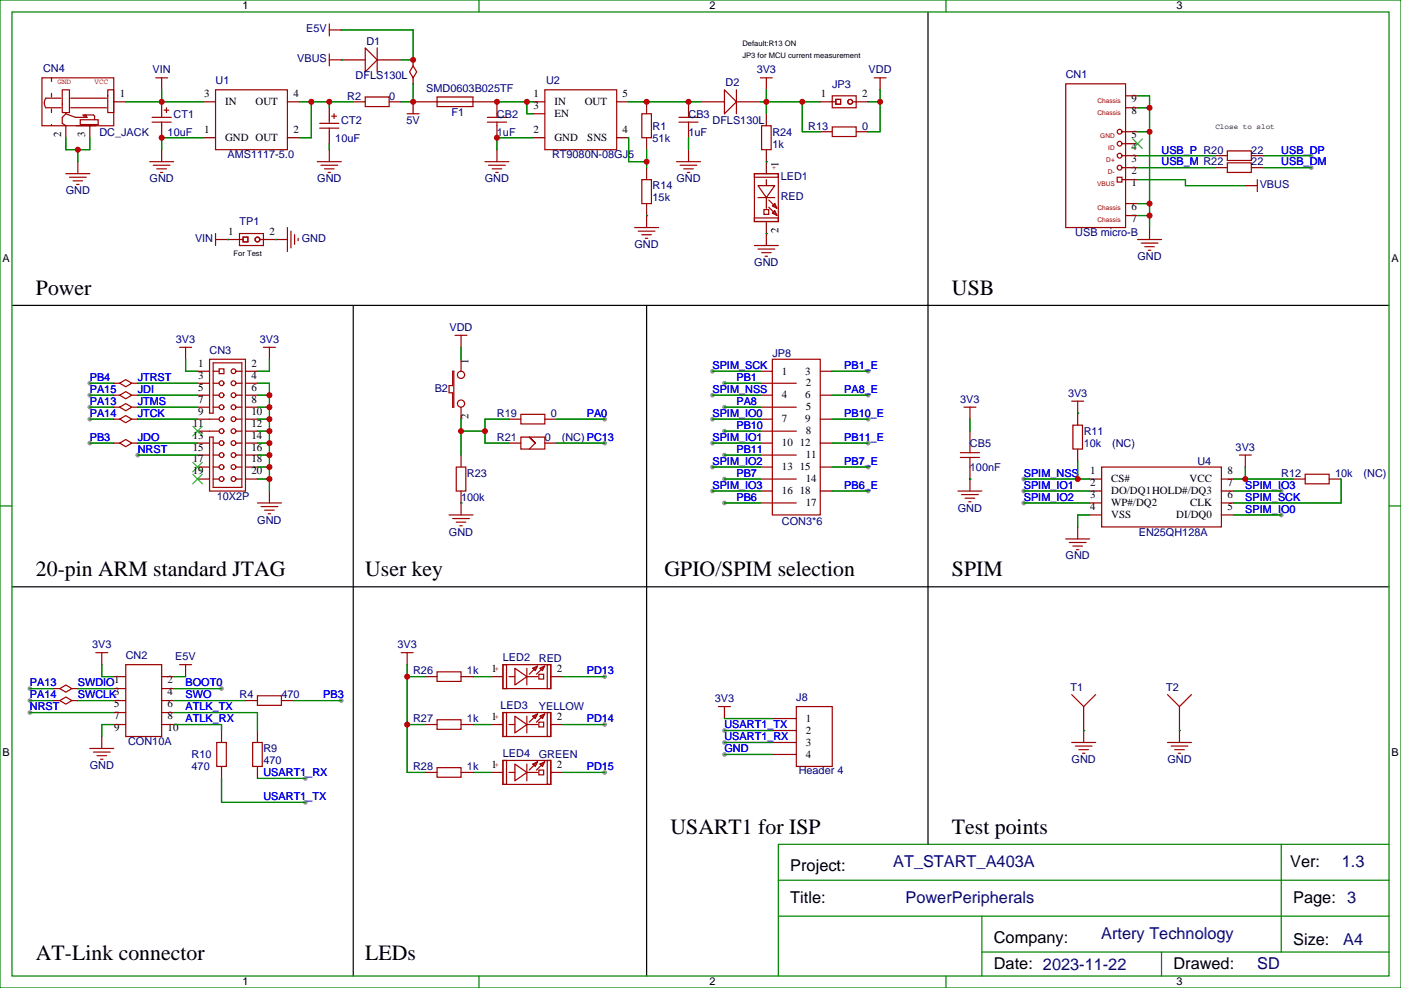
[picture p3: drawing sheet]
<svg xmlns="http://www.w3.org/2000/svg" width="413mm" height="291mm" viewBox="0 0 413 291" stroke-linecap="round" stroke-linejoin="round" font-family="sans-serif">
<g fill="#999">
<circle cx="26.5" cy="119.9" r=".71"/>
<circle cx="26.5" cy="116.4" r=".71"/>
<circle cx="26.5" cy="112.9" r=".71"/>
<circle cx="40.6" cy="134.1" r=".71"/>
<circle cx="26.5" cy="123.5" r=".71"/>
<circle cx="213.4" cy="215.2" r=".71"/>
<circle cx="213.4" cy="218.7" r=".71"/>
<circle cx="213.4" cy="222.2" r=".71"/>
<circle cx="209.9" cy="109.4" r=".71"/>
<circle cx="209.9" cy="116.4" r=".71"/>
<circle cx="209.9" cy="123.5" r=".71"/>
<circle cx="209.9" cy="130.5" r=".71"/>
<circle cx="209.9" cy="137.6" r=".71"/>
<circle cx="209.9" cy="144.6" r=".71"/>
<circle cx="301.6" cy="144.6" r=".71"/>
<circle cx="301.6" cy="148.2" r=".71"/>
<circle cx="65.3" cy="202.8" r=".71"/>
<circle cx="386.3" cy="45.9" r=".71"/>
<circle cx="386.3" cy="49.4" r=".71"/>
<circle cx="213.4" cy="112.9" r=".71"/>
<circle cx="213.4" cy="119.9" r=".71"/>
<circle cx="213.4" cy="127" r=".71"/>
<circle cx="213.4" cy="134.1" r=".71"/>
<circle cx="213.4" cy="141.1" r=".71"/>
<circle cx="213.4" cy="148.2" r=".71"/>
<circle cx="255.8" cy="109.4" r=".71"/>
<circle cx="255.8" cy="116.4" r=".71"/>
<circle cx="255.8" cy="123.5" r=".71"/>
<circle cx="255.8" cy="130.5" r=".71"/>
<circle cx="255.8" cy="137.6" r=".71"/>
<circle cx="255.8" cy="144.6" r=".71"/>
<circle cx="377.5" cy="151.7" r=".71"/>
<circle cx="377.5" cy="144.6" r=".71"/>
<circle cx="178.2" cy="199.3" r=".71"/>
<circle cx="178.2" cy="227.5" r=".71"/>
<circle cx="178.2" cy="213.4" r=".71"/>
<circle cx="90" cy="229.3" r=".71"/>
<circle cx="26.5" cy="130.5" r=".71"/>
<circle cx="178.2" cy="130.5" r=".71"/>
<circle cx="178.2" cy="123.5" r=".71"/>
<circle cx="90" cy="236.4" r=".71"/>
<circle cx="8.8" cy="202.8" r=".71"/>
<circle cx="8.8" cy="206.4" r=".71"/>
<circle cx="8.8" cy="209.9" r=".71"/>
<circle cx="100.5" cy="206.4" r=".71"/>
<circle cx="301.6" cy="141.1" r=".71"/>
</g>
<g fill="none" stroke="#a10000" stroke-width=".35">
<path d="M97 7.1v3.5M97 15.9v3.5M97 8.8h3.5M97 17.6h3.5M107.6 14.1l3.5 3.5-3.5 3.6zM111.1 14.1v7.1M12.3 22.9h21.2v14.1h-21.2zM13.4 31.8h4.6M13.4 28.9h4.6M13.5 29a2.46 2.46 0 0 0 0 2.7M18.3 26.5h2.2v6.7h-2.2zM19.4 33.5l2.8 1.1h3.6"/>
<path d="M19.4 33.5l-1.1 1.1v1.7l1.1 .7M19.4 33.2v.3M20.8 31.8h10.6M20.8 28.9h10.6M22.6 37h5.6M23.6 35.3h5.3v1.4h-5.3zM24.3 33.9h3.2l.4 .3v1.1M26.5 36.7v.3M31.7 26.5h1.8v6.7h-1.8zM44.8 36h5.6M44.8 34.6h5.6M45.9 22.9h3.5"/>
<path d="M47.6 22.9v3.6M47.6 33.5v1.1M47.6 36v1M48.3 32.5h1.4M49 31.8v1.4M63.5 26.5h21.2v17.6h-21.2zM94.2 36.3h5.6M94.2 37.7h5.6M97 35.3v1M97 37.7v1.1M97.7 34.2h1.4M98.4 33.5v1.4"/>
<path d="M107.6 28.6h7.1v2.8h-7.1zM119.9 33.5h3.6M121.7 30v3.5M128.8 28.6h10.5v2.8h-10.5zM128.8 30h10.5M143.6 36h5.6M143.6 34.6h5.6M146.4 33.5v1.1M146.4 36v1M160.5 26.5h21.2v17.6h-21.2zM200 36h5.7M200 34.6h5.7"/>
<path d="M202.8 33.5v1.1M202.8 36v1M213.4 26.5l3.6 3.5-3.6 3.5zM217 26.5v7M224 22.9h3.5M224.4 37h2.8v7.1h-2.8zM225.8 22.9v3.6M245.2 37.4h7v2.8h-7zM257.5 22.9h3.6M259.3 22.9v3.6M314 24.7h17.6v42.3h-17.6zM330.6 38.8h1"/>
<path d="M19.4 51.2h7.1M20.5 52.2h4.9M21.5 53.3h2.8M22.6 54.3h.7M22.9 47.6v3.6M44.1 47.6h7.1M45.2 48.7h4.9M46.2 49.7h2.8M47.3 50.8h.7M47.6 44.1v3.5M93.5 47.6h7M94.5 48.7h5"/>
<path d="M95.6 49.7h2.8M96.7 50.8h.7M97 44.1v3.5M142.9 47.6h7M143.9 48.7h5M145 49.7h2.8M146 50.8h.8M146.4 44.1v3.5M189.1 52.9h2.8v7.1h-2.8zM199.3 47.6h7.1M200.4 48.7h4.9M201.4 49.7h2.9"/>
<path d="M202.5 50.8h.7M202.8 44.1v3.5M222.2 51.2h7.1v14.1h-7.1zM222.2 51.2h7.1v1h-7.1zM223.3 54.7h4.9l-2.4 3.5zM223.3 58.2h4.9M225.8 52.9v1.8M225.8 58.2v3.2M226.5 58.9l2.1 2.1M228.2 60l.8 1.4-1.5-.7zM329.1 52.2h1.5v1.4h-1.5zM330.6 42.3h1"/>
<path d="M330.6 45.9h1M330.6 49.4h1M330.6 52.9h1M361.6 48h7.1v2.8h-7.1zM361.6 44.4h7.1v2.9h-7.1zM366.9 54.7h3.5M370.4 52.9v3.5M63.5 70.6h3.5M63.5 68.8v3.5M70.6 68.8h7v3.5h-7zM70.6 70.6h1M71.6 69.8h1.4v1.5h-1.4z"/>
<path d="M76.6 70.6h1M81.1 70.6h3.6M84.7 67v7.1M85.7 68.1v4.9M86.8 69.1v2.9M87.8 70.2v.7M187 67h7M188 68.1h5M189.1 69.1h2.8M190.1 70.2h.8M190.5 63.5v3.5M222.2 64.2h7.1v1.1h-7.1z"/>
<path d="M222.2 72.3h7.1M223.3 73.4h4.9M224.4 74.4h2.8M225.1 61.7h1.4v1.4h-1.4zM225.4 75.5h.7M225.8 68.8v3.5M226.5 61l2.1 2.1M228.2 62.1l.8 1.4-1.5-.7zM335.1 70.6h7.1M336.2 71.6h4.9M337.3 72.7h2.8M338.3 73.7h.7"/>
<path d="M338.7 67v3.6M134.1 98.8h3.5M135.8 98.8v3.5M52.9 102.3h3.5M54.7 102.3v3.5M61.7 105.8h10.6v38.8h-10.6v-15.8h1.1v14.8h8.5v-36.7h-8.5v14.8h-1.1zM62.8 109.4h1.8M62.8 112.9h1.8M62.8 116.4h1.8M62.8 119.9h1.8M64.6 108.7h1.4v1.4h-1.4zM69.5 109.4h1.8"/>
<path d="M69.5 112.9h1.8M69.5 116.4h1.8M69.5 119.9h1.8M77.6 102.3h3.5M79.4 102.3v3.5M133.3 109.4h.4v10.5h-.4v-4.2h-1v-2.1h1zM227.5 105.8h14.2v45.9h-14.2zM284 119.9h3.5M285.8 119.9v3.6M315.7 118.2h3.6M317.5 118.2v3.5M61.7 123.5h2.9"/>
<path d="M61.7 127h2.9M62.8 130.5h1.8M62.8 134.1h1.8M62.8 137.6h1.8M69.5 123.5h1.8M69.5 127h1.8M69.5 130.5h1.8M69.5 134.1h1.8M69.5 137.6h1.8M134.4 137.6h2.8v7h-2.8zM153.5 122.1h7v2.8h-7zM282.9 134.8h5.7"/>
<path d="M282.9 133.3h5.7M285.8 130.5v2.8M285.8 134.8v2.8M324.6 137.6h35.2v17.6h-35.2zM365.1 134.1h3.6M366.9 134.1v3.5M384.5 139.7h7.1v2.8h-7.1zM62.8 141.1h1.8M69.5 141.1h1.8M75.8 148.2h7.1M76.9 149.2h4.9M78 150.3h2.8"/>
<path d="M79 151.3h.7M79.4 144.6v3.6M132.3 151.7h7M133.3 152.8h5M134.4 153.8h2.8M135.5 154.9h.7M135.8 148.2v3.5M282.2 144.6h7.1M283.3 145.7h4.9M284.3 146.8h2.9M285.4 147.8h.7M285.8 141.1v3.5"/>
<path d="M314 158.7h7M315 159.8h5M317.5 155.2v3.5M316.1 160.9h2.8M317.1 161.9h.8M28.2 192.3h3.5M30 192.3v3.5M37 195.8h10.6v21.2h-10.6zM52.9 195.8h3.5M54.7 195.8v3.5M118.2 192.3h3.5M119.9 192.3v3.5"/>
<path d="M148.2 195.8h14.1v7h-14.1zM148.2 195.8h1v7h-1zM149.9 199.3h1.8M151.7 196.8l3.5 2.5-3.5 2.5zM155.2 196.8v5M155.2 199.3h3.2M157 196.8l1.4-.7-.7 1.5zM158 196.5l-2.1 2.1M158.7 198.6h1.5v1.4h-1.5zM159.1 196.8l1.4-.7-.7 1.5zM160.2 196.5l-2.2 2.1M161.2 195.8h1.1v7h-1.1z"/>
<path d="M30 217v3.5M148.2 209.9h14.1v7.1h-14.1zM148.2 209.9h1v7.1h-1zM149.9 213.4h1.8M151.7 211l3.5 2.4-3.5 2.5zM155.2 211v4.9M155.2 213.4h3.2M157 211l1.4-.7-.7 1.4zM158 210.6l-2.1 2.1M158.7 212.7h1.5v1.4h-1.5zM159.1 211l1.4-.7-.7 1.4zM160.2 210.6l-2.2 2.1"/>
<path d="M161.2 209.9h1.1v7.1h-1.1zM211.7 208.1h3.5M213.4 208.1v3.6M234.6 208.1h10.6v17.7h-10.6zM315.7 204.6l3.6 3.5 3.5-3.5M315.7 218.7h7.1M316.8 219.8h4.9M319.3 215.2v3.5M344 218.7h7M344 204.6l3.5 3.5 3.5-3.5M345 219.8h5M347.5 215.2v3.5"/>
<path d="M26.5 220.5h7M27.5 221.5h5M28.6 222.6h2.8M29.6 223.7h.7M148.2 224h14.1v7.1h-14.1zM148.2 224h1v7.1h-1zM149.9 227.5h1.8M151.7 225.1l3.5 2.4-3.5 2.5zM155.2 225.1v4.9M155.2 227.5h3.2M157 225.1l1.4-.7-.7 1.4zM158 224.7l-2.1 2.1"/>
<path d="M158.7 226.8h1.5v1.4h-1.5zM159.1 225.1l1.4-.7-.7 1.4zM160.2 224.7l-2.2 2.1M161.2 224h1.1v7.1h-1.1zM317.9 220.8h2.8M318.9 221.9h.7M346.1 220.8h2.8M347.1 221.9h.7"/>
<circle cx="25" cy="34.2" r=".35"/>
<circle cx="329.8" cy="38.8" r=".71"/>
<circle cx="329.8" cy="49.4" r=".71"/>
<circle cx="329.8" cy="42.3" r=".71"/>
<circle cx="329.8" cy="45.9" r=".71"/>
<circle cx="75.8" cy="70.6" r=".71"/>
<circle cx="65.3" cy="116.4" r=".71"/>
<circle cx="65.3" cy="112.9" r=".71"/>
<circle cx="65.3" cy="119.9" r=".71"/>
<circle cx="68.8" cy="112.9" r=".71"/>
<circle cx="68.8" cy="116.4" r=".71"/>
<circle cx="68.8" cy="119.9" r=".71"/>
<circle cx="68.8" cy="109.4" r=".71"/>
<circle cx="135.8" cy="118.9" r="1.06"/>
<circle cx="135.8" cy="110.4" r="1.06"/>
<circle cx="65.3" cy="137.6" r=".71"/>
<circle cx="65.3" cy="127" r=".71"/>
<circle cx="65.3" cy="134.1" r=".71"/>
<circle cx="65.3" cy="123.5" r=".71"/>
<circle cx="65.3" cy="130.5" r=".71"/>
<circle cx="68.8" cy="137.6" r=".71"/>
<circle cx="68.8" cy="134.1" r=".71"/>
<circle cx="68.8" cy="123.5" r=".71"/>
<circle cx="68.8" cy="127" r=".71"/>
<circle cx="68.8" cy="130.5" r=".71"/>
<circle cx="65.3" cy="141.1" r=".71"/>
<circle cx="68.8" cy="141.1" r=".71"/>
</g>
<g fill="none" stroke="#870000" stroke-width=".35">
<path d="M100.5 8.8h.1M100.5 17.6h.1M100.5 17.6h7.1M111.1 17.6h7.1M19.4 37v3.6M26.5 37v3.6M33.5 30h3.5M47.6 30v3.5M47.6 37v3.6M47.6 26.5h.1M60 30h3.5M84.7 30h3.5"/>
<path d="M97 31.8v3.5M97 38.8v3.5M104.1 30h3.5M114.7 30h3.5M121.7 30h7.1M139.3 30h7.1v3.5M146.4 37v3.6M157 30h3.5M157 33.5h3.5M181.7 30h3.5M202.8 30v3.5M202.8 37v3.6"/>
<path d="M206.4 30h7M217 30h7M225.8 33.5v3.5M225.8 26.5h.1M241.7 38.8h3.5M252.2 38.8h3.6M259.3 26.5h.1M331.6 38.8h3.5M331.6 31.8h3.5M331.6 28.2h3.5M22.9 47.6h.1M47.6 44.1h.1"/>
<path d="M60 40.6h3.5M84.7 40.6h3.5M97 44.1h.1M146.4 44.1h.1M157 40.6h3.5M181.7 40.6h3.5M190.5 49.4v3.5M190.5 60v3.5M202.8 44.1h.1M225.8 44.1v7.1M331.6 60h3.5M331.6 52.9h3.5"/>
<path d="M331.6 49.4h3.5M331.6 45.9h3.5M331.6 42.3h3.5M358.1 49.4h3.5M358.1 45.9h3.5M366.9 54.7h.1M368.7 49.4h3.5M368.7 45.9h3.5M67 70.6h3.6M67 70.6h.1M77.6 70.6h3.5M81.1 70.6h.1"/>
<path d="M190.5 63.5h.1M225.8 68.8h.1M225.8 65.3v3.5M331.6 63.5h3.5M338.7 67h.1M54.7 105.8h.1M58.2 109.4h3.5M58.2 112.9h3.5M58.2 116.4h3.5M58.2 119.9h3.5M72.3 109.4h3.5M72.3 112.9h3.5"/>
<path d="M72.3 116.4h3.5M72.3 119.9h3.5M79.4 105.8h.1M135.8 105.8v3.6M135.8 119.9v3.6M135.8 102.3h.1M224 109.4h3.5M224 112.9h10.6M224 116.4h3.5M224 119.9h10.6M241.7 109.4h3.5M241.7 116.4h3.5"/>
<path d="M58.2 123.5h3.5M58.2 127h3.5M58.2 130.5h3.5M58.2 134.1h3.5M58.2 137.6h3.5M72.3 123.5h3.5M72.3 127h3.5M72.3 130.5h3.5M72.3 134.1h3.5M72.3 137.6h3.5M135.8 134.1v3.5M149.9 123.5h3.6"/>
<path d="M160.5 123.5h3.5M224 123.5h3.5M224 127h10.6M224 130.5h3.5M224 134.1h10.6M224 137.6h3.5M241.7 123.5h3.5M241.7 130.5h3.5M241.7 137.6h3.5M285.8 123.5h.1M285.8 127v3.5M285.8 137.6v3.5"/>
<path d="M317.5 121.7h.1M366.9 137.6h.1M58.2 141.1h3.5M72.3 141.1h3.5M79.4 144.6h.1M135.8 148.2h.1M135.8 144.6v3.6M224 141.1h10.6M224 144.6h3.5M224 148.2h10.6M241.7 144.6h3.5M285.7 141.1h.1"/>
<path d="M317.5 155.2h.1M321 141.1h3.6M321 144.6h3.6M321 148.2h3.6M321 151.7h3.6M359.8 141.1h3.6M359.8 144.6h3.6M359.8 148.2h3.6M359.8 151.7h3.6M381 141.1h3.5M391.6 141.1h3.5M30 195.8h.1"/>
<path d="M33.5 199.3h3.5M47.6 199.3h3.6M54.7 199.3h.1M119.9 195.8h.1M144.6 199.3h3.6M162.3 199.3h3.5M30 217h.1M33.5 202.8h3.5M33.5 206.4h3.5M33.5 209.9h3.5M33.5 213.4h3.5M47.6 202.8h3.6"/>
<path d="M47.6 206.4h3.6M47.6 209.9h3.6M47.6 213.4h3.6M144.6 213.4h3.6M162.3 213.4h3.5M213.4 211.7h.1M227.5 211.7h7.1M227.5 215.2h7.1M227.5 218.7h7.1M319.3 215.2h.1M319.3 208.1v7.1M347.5 215.2h.1"/>
<path d="M347.5 208.1v7.1M144.6 227.5h3.6M162.3 227.5h3.5M227.5 222.2h7.1"/>
</g>
<path d="M15.2 22.9v14.1" fill="none" stroke="#a10000" stroke-width=".35" stroke-dasharray="1.1 3.5"/>
<path d="M273.4 3.5v86.5h-269.9M104.1 90v197.5M190.5 90v197.5M409.2 90h-135.8v158.7M3.5 172.9h405.7" fill="none" stroke="#000" stroke-width=".35"/>
<path d="M333.7 40.9l2.8 2.8M336.5 40.9l-2.8 2.8M56.8 125.6l2.8 2.8M56.8 136.2l2.8 2.8M56.8 139.7l2.8 2.8M59.6 125.6l-2.8 2.8M59.6 136.2l-2.8 2.8M59.6 139.7l-2.8 2.8" fill="none" stroke="#3c3" stroke-width=".35"/>
<g fill="#008700">
<circle cx="225.8" cy="47.6" r=".18"/>
<circle cx="225.8" cy="68.8" r=".18"/>
</g>
<g fill="none" stroke="#008700" stroke-width=".35">
<path d="M335.1 28.2h3.6v38.8M335.1 38.8h3.6M335.1 31.8h3.6M19.4 40.6v3.5h7.1v-3.5M22.9 44.1v3.5M335.1 60h3.6M335.1 63.5h3.6M26.5 119.9h7M26.5 116.4h7M26.5 112.9h7M54.7 105.8v3.6h3.5M75.8 119.9h3.6"/>
<path d="M75.8 116.4h3.6M75.8 112.9h3.6v31.7M79.4 105.8v3.6h-3.6M135.8 102.3v3.5M209.9 116.4h14.1M209.9 109.4h14.1M26.5 123.5h7M40.6 134.1h17.6M75.8 134.1h3.6M75.8 130.5h3.6M75.8 127h3.6M75.8 137.6h3.6"/>
<path d="M75.8 123.5h3.6M209.9 130.5h14.1M209.9 137.6h14.1M209.9 123.5h14.1M285.8 123.5v3.5M75.8 141.1h3.6M209.9 144.6h14.1M301.6 144.6h19.4M301.6 148.2h19.4M321 151.7h-3.5v3.5M30 195.8v3.5h3.5M51.2 199.3h3.5"/>
<path d="M33.5 213.4h-3.5v3.6M213.4 211.7h14.1M213.4 215.2h14.1M213.4 218.7h14.1M213.4 222.2h14.1"/>
</g>
<circle cx="135.8" cy="148.2" r=".18" fill="#008700"/>
<path d="M335.1 52.9h14.1v1.8h17.7M119.9 195.8v31.7h5.3M119.9 199.3h5.3M139.3 199.3h5.3M119.9 213.4h5.3M139.3 213.4h5.3M139.3 227.5h5.3" fill="none" stroke="#008700" stroke-width=".35"/>
<g fill="#008700">
<circle cx="100.5" cy="17.6" r=".18"/>
<circle cx="317.5" cy="121.7" r=".18"/>
<circle cx="67" cy="70.6" r=".18"/>
<circle cx="81.1" cy="70.6" r=".18"/>
<circle cx="319.3" cy="215.2" r=".18"/>
<circle cx="347.5" cy="215.2" r=".18"/>
</g>
<g fill="none" stroke="#008700" stroke-width=".35">
<path d="M100.5 8.8h21.2v8.8h-3.5M121.7 24.7v5.3h-3.5M146.4 30h10.6M155.2 30v3.5h1.8M255.8 30h3.5M259.3 26.5v12.3h-3.5M157 40.6h-10.6v3.5M372.2 45.9h14.1M372.2 49.4h14.1M40.6 119.9h17.6M40.6 116.4h17.6M40.6 112.9h17.6"/>
<path d="M213.4 119.9h10.6M213.4 112.9h10.6M245.2 116.4h10.6M245.2 109.4h10.6M26.5 130.5h7M40.6 123.5h17.6M40.6 130.5h17.6M135.8 127h7.1M135.8 123.5v10.6M149.9 123.5h-7v7h7M164 123.5h14.2M164 130.5h14.2"/>
<path d="M213.4 127h10.6M213.4 134.1h10.6M245.2 123.5h10.6M245.2 130.5h10.6M245.2 137.6h10.6M213.4 141.1h10.6M213.4 148.2h10.6M245.2 144.6h10.6M363.4 144.6h14.1M363.4 151.7h14.1M165.8 199.3h12.4M8.8 206.4h7.1"/>
<path d="M8.8 202.8h7.1M8.8 209.9h24.7M22.9 206.4h10.6M22.9 202.8h10.6M51.2 206.4h21.1M51.2 202.8h14.1M51.2 213.4h14.1v1.8M51.2 209.9h24.6v5.3M86.4 206.4h14.1M165.8 213.4h12.4M65.3 229.3v7.1h24.7M75.8 229.3h14.2"/>
<path d="M165.8 227.5h12.4"/>
</g>
<path d="M189.1 33.5h2.8v7.1h-2.8zM153.5 128.8h7v3.5h-7zM157.7 130.5l-1.8-1.7 1.8 1.7M157.7 130.5l-1.8 1.8M128.8 197.9h7v2.8h-7zM63.9 218.7h2.8v7.1h-2.8zM74.4 218.7h2.9v7.1h-2.9zM75.8 205h7.1v2.8h-7.1zM128.8 212h7v2.8h-7zM128.8 226.1h7v2.9h-7z" fill="none" stroke="#a10000" stroke-width=".35"/>
<g fill="none" stroke="#870000" stroke-width=".35">
<path d="M190.5 30v3.5M190.5 40.6v3.5M149.9 130.5h3.6M160.5 130.5h3.5M125.2 199.3h3.6M135.8 199.3h3.5M65.3 215.2v3.5M72.3 206.4h3.5M75.8 215.2v3.5M82.9 206.4h3.5M125.2 213.4h3.6M135.8 213.4h3.5"/>
<path d="M65.3 225.8v3.5M75.8 225.8v3.5M125.2 227.5h3.6M135.8 227.5h3.5"/>
</g>
<circle cx="285.8" cy="141.1" r=".18" fill="#008700"/>
<path d="M316.1 125.2h2.8v7.1h-2.8z" fill="none" stroke="#a10000" stroke-width=".35"/>
<path d="M317.5 121.7v3.5M317.5 132.3v3.5" fill="none" stroke="#870000" stroke-width=".35"/>
<g fill="none" stroke="#008700" stroke-width=".35">
<path d="M37 30h23M47.6 26.5v3.5M88.2 30h15.9M91.7 30v10.6h-3.5M97 30v1.8M185.2 30h21.2M224 30h17.7M225.8 26.5v7M236.4 30v8.8h5.3M60 40.6h-12.4v3.5M97 42.3v1.8M185.2 40.6v7h5.3"/>
<path d="M190.5 44.1v5.3M202.8 40.6v3.5M317.5 135.8v5.3M366.9 137.6v3.5M301.6 141.1h19.4M363.4 141.1h17.6M395.1 141.1v7.1h-31.7"/>
</g>
<circle cx="190.5" cy="63.5" r=".18" fill="#008700"/>
<path d="M335.1 45.9h23M335.1 49.4h23" fill="none" stroke="#008700" stroke-width=".35"/>
<g fill="none" stroke="#a10000" stroke-width=".35">
<path d="M121.7 19.4l1.1 1.8-1.1 1.7-1.1-1.7zM245.2 28.2h7v3.6h-7zM245.2 30h1M246.2 29.3h1.4v1.4h-1.4zM251.2 30h1M35.3 112.9l1.7-1.1 1.8 1.1-1.8 1zM35.3 116.4l1.7-1 1.8 1-1.8 1.1zM35.3 119.9l1.7-1 1.8 1-1.8 1.1zM35.3 123.5l1.7-1.1 1.8 1.1-1.8 1zM35.3 130.5l1.7-1 1.8 1-1.8 1.1zM17.6 202.8l1.8-1 1.8 1-1.8 1.1zM17.6 206.4l1.8-1.1 1.8 1.1-1.8 1z"/>
<circle cx="250.5" cy="30" r=".71"/>
</g>
<g fill="none" stroke="#870000" stroke-width=".35">
<path d="M121.7 17.6v1.8M121.7 22.9v1.8M241.7 30h3.5M252.2 30h3.6M33.5 112.9h1.8M33.5 116.4h1.8M33.5 119.9h1.8M38.8 112.9h1.8M38.8 116.4h1.8M38.8 119.9h1.8M33.5 123.5h1.8M33.5 130.5h1.8"/>
<path d="M38.8 123.5h1.8M38.8 130.5h1.8M15.9 202.8h1.7M15.9 206.4h1.7M21.2 202.8h1.7M21.2 206.4h1.7"/>
</g>
<g fill="none" stroke="#008000" stroke-width=".35">
<path d="M0 0h412.7v291h-412.7zM3.5 3.5h405.7v284h-405.7zM141.1 0v3.5M278.7 0v3.5M0 149h3.5M409.2 149h3.5M377.5 248.7v31.8M409.2 259.3h-179.9v10.6M409.2 248.7h-179.9v10.6M289.3 269.9v17.6M409.2 269.9h-179.9v17.6M141.1 287.5v3.5"/>
<path d="M278.7 287.5v3.5M289.3 280.5h119.9M342.2 280.5v7"/>
</g>
<g fill="#c00">
<circle cx="22.9" cy="44.1" r=".88"/>
<circle cx="79.4" cy="141.1" r=".88"/>
<circle cx="79.4" cy="137.6" r=".88"/>
<circle cx="79.4" cy="134.1" r=".88"/>
<circle cx="79.4" cy="130.5" r=".88"/>
<circle cx="79.4" cy="127" r=".88"/>
<circle cx="79.4" cy="116.4" r=".88"/>
<circle cx="79.4" cy="119.9" r=".88"/>
<circle cx="79.4" cy="123.5" r=".88"/>
<circle cx="338.7" cy="63.5" r=".88"/>
<circle cx="338.7" cy="60" r=".88"/>
<circle cx="338.7" cy="38.8" r=".88"/>
<circle cx="338.7" cy="31.7" r=".88"/>
<circle cx="119.9" cy="213.4" r=".88"/>
<circle cx="119.9" cy="199.3" r=".88"/>
<circle cx="259.3" cy="30" r=".88"/>
<circle cx="146.4" cy="40.6" r=".88"/>
<circle cx="155.2" cy="30" r=".88"/>
<circle cx="146.4" cy="30" r=".88"/>
<circle cx="121.7" cy="17.6" r=".88"/>
<circle cx="121.7" cy="30" r=".88"/>
<circle cx="142.9" cy="127" r=".88"/>
<circle cx="135.8" cy="127" r=".88"/>
<circle cx="317.5" cy="141.1" r=".88"/>
<circle cx="366.9" cy="141.1" r=".88"/>
<circle cx="47.6" cy="30" r=".88"/>
<circle cx="47.6" cy="40.6" r=".88"/>
<circle cx="91.7" cy="30" r=".88"/>
<circle cx="97" cy="30" r=".88"/>
<circle cx="190.5" cy="47.6" r=".88"/>
<circle cx="225.8" cy="30" r=".88"/>
<circle cx="236.4" cy="30" r=".88"/>
<circle cx="190.5" cy="30" r=".88"/>
<circle cx="202.8" cy="30" r=".88"/>
</g>
<g font-size="6.4">
<text x="10.6" y="86.9">Power</text>
<text x="280.5" y="86.9">USB</text>
<text x="10.6" y="169.8">20-pin ARM standard JTAG</text>
<text x="107.6" y="169.8">User key</text>
<text x="195.8" y="169.8">GPIO/SPIM selection</text>
<text x="280.5" y="169.8">SPIM</text>
<text x="197.6" y="245.7">USART1 for ISP</text>
<text x="280.5" y="245.7">Test points</text>
<text x="10.6" y="282.7">AT-Link connector</text>
<text x="107.6" y="282.7">LEDs</text>
</g>
<g font-size="4.8">
<text x="232.8" y="256.6">Project:</text>
<text x="380.1" y="255.4">Ver:</text>
<text x="232.8" y="266">Title:</text>
<text x="381" y="266">Page: 3</text>
<text x="292.8" y="277.7">Company:</text>
<text x="381" y="278.4">Size:</text>
<text x="292.8" y="285.4">Date: 2023-11-22</text>
<text x="345.7" y="285.4">Drawed:</text>
</g>
<g font-size="4.8" fill="#000080">
<text x="263.1" y="255.4">AT_START_A403A</text>
<text x="395.3" y="255.4">1.3</text>
<text x="266.8" y="266">PowerPeripherals</text>
<text x="324.4" y="276.6">Artery Technology</text>
<text x="395.7" y="278.4">A4</text>
<text x="370.4" y="285.4">SD</text>
</g>
<g font-size="3.2">
<text x="71.4" y="2.7">1</text>
<text x="209" y="2.7">2</text>
<text x="346.6" y="2.7">3</text>
<text x="35.3" y="28.6">1</text>
<text x="60.1" y="28.6">3</text>
<text x="86.4" y="28.6">4</text>
<text x="157.1" y="28.6">1</text>
<text x="183.4" y="28.6">5</text>
<text x="241.8" y="28.6">1</text>
<text x="254" y="28.6">2</text>
<text x="66.3" y="30.9">IN</text>
<text x="75.3" y="30.9">OUT</text>
<text x="157.1" y="32.2">3</text>
<text x="163.3" y="30.9">IN</text>
<text x="163.3" y="34.5">EN</text>
<text x="172.3" y="30.9">OUT</text>
<text x="333.4" y="33.6">8</text>
<text x="333.4" y="30.1">9</text>
<text x="18.1" y="40.4" transform="rotate(-90 18.1 40.4)">2</text>
<text x="25.1" y="40.4" transform="rotate(-90 25.1 40.4)">3</text>
<text x="60.1" y="39.2">1</text>
<text x="66.3" y="41.5">GND OUT</text>
<text x="86.4" y="39.2">2</text>
<text x="157.1" y="39.2">2</text>
<text x="163.3" y="41.5">GND</text>
<text x="173" y="41.5">SNS</text>
<text x="183.4" y="39.2">4</text>
<text x="333.4" y="40.7">5</text>
<text x="333.4" y="47.7">3</text>
<text x="333.4" y="44.2">4</text>
<text x="229.4" y="49.1" transform="rotate(-90 229.4 49.1)">1</text>
<text x="333.4" y="51.2">2</text>
<text x="333.4" y="54.8">1</text>
<text x="333.4" y="61.8">6</text>
<text x="333.4" y="65.4">7</text>
<text x="67.2" y="69.2">1</text>
<text x="79.4" y="69.2">2</text>
<text x="229.4" y="68.6" transform="rotate(-90 229.4 68.6)">2</text>
<text x=".7" y="77.3">A</text>
<text x="409.9" y="77.3">A</text>
<text x="138" y="107.3" transform="rotate(-90 138 107.3)">1</text>
<text x="58.4" y="108">1</text>
<text x="58.4" y="111.5">3</text>
<text x="74.1" y="108">2</text>
<text x="74.1" y="111.5">4</text>
<text x="230.4" y="110.3">1</text>
<text x="237.2" y="110.3">3</text>
<text x="237.4" y="113.9">2</text>
<text x="58.4" y="115.1">5</text>
<text x="58.4" y="118.6">7</text>
<text x="74.1" y="115.1">6</text>
<text x="74.1" y="118.6">8</text>
<text x="230.4" y="117.4">4</text>
<text x="237.2" y="117.4">6</text>
<text x="56.8" y="125.7">11</text>
<text x="58.4" y="122.1">9</text>
<text x="74.1" y="122.1">10</text>
<text x="74.1" y="125.7">12</text>
<text x="138" y="123.3" transform="rotate(-90 138 123.3)">2</text>
<text x="230.4" y="124.4">7</text>
<text x="237.2" y="124.4">9</text>
<text x="237.4" y="120.9">5</text>
<text x="56.8" y="129.2">13</text>
<text x="74.1" y="129.2">14</text>
<text x="230.4" y="131.5">10</text>
<text x="235.6" y="131.5">12</text>
<text x="237.4" y="128">8</text>
<text x="56.8" y="132.7">15</text>
<text x="56.8" y="136.2">17</text>
<text x="74.1" y="132.7">16</text>
<text x="74.1" y="136.2">18</text>
<text x="237.4" y="135">11</text>
<text x="56.8" y="139.8">19</text>
<text x="74.1" y="139.8">20</text>
<text x="230.4" y="138.5">13</text>
<text x="235.6" y="138.5">15</text>
<text x="237.4" y="142.1">14</text>
<text x="321.2" y="139.8">1</text>
<text x="321.2" y="143.3">2</text>
<text x="327.4" y="142.1">CS#</text>
<text x="350.5" y="142.1">VCC</text>
<text x="361.6" y="143.3">7</text>
<text x="361.6" y="139.8">8</text>
<text x="230.4" y="145.6">16</text>
<text x="235.6" y="145.6">18</text>
<text x="237.4" y="149.1">17</text>
<text x="321.2" y="146.8">3</text>
<text x="327.4" y="145.6">DO/DQ1HOLD#/DQ3</text>
<text x="327.4" y="149.1">WP#/DQ2</text>
<text x="350.6" y="149.1">CLK</text>
<text x="361.6" y="146.8">6</text>
<text x="321.2" y="150.3">4</text>
<text x="327.4" y="152.7">VSS</text>
<text x="346.5" y="152.7">DI/DQ0</text>
<text x="361.6" y="150.3">5</text>
<text x="144.8" y="198">1</text>
<text x="164" y="198">2</text>
<text x="33.7" y="201.2">1</text>
<text x="49.4" y="201.2">2</text>
<text x="33.7" y="204.7">3</text>
<text x="33.7" y="208.2">5</text>
<text x="49.4" y="204.7">4</text>
<text x="49.4" y="208.2">6</text>
<text x="33.7" y="211.8">7</text>
<text x="33.7" y="215.3">9</text>
<text x="49.4" y="211.8">8</text>
<text x="49.4" y="215.3">10</text>
<text x="144.8" y="212.1">1</text>
<text x="164" y="212.1">2</text>
<text x="237.4" y="212.6">1</text>
<text x="237.4" y="216.2">2</text>
<text x="237.4" y="219.7">3</text>
<text x=".7" y="222.8">B</text>
<text x="144.8" y="226.2">1</text>
<text x="164" y="226.2">2</text>
<text x="237.4" y="223.2">4</text>
<text x="409.9" y="222.8">B</text>
<text x="71.4" y="290.2">1</text>
<text x="209" y="290.2">2</text>
<text x="346.6" y="290.2">3</text>
</g>
<g font-size="3.2" fill="#000080">
<text x="90.2" y="9.4">E5V</text>
<text x="107.9" y="13.1">D1</text>
<text x="12.7" y="21.2">CN4</text>
<text x="45" y="21.6">VIN</text>
<text x="87.6" y="18.2">VBUS</text>
<text x="104.8" y="23.3">DFLS130L</text>
<text x="222.9" y="21.6">3V3</text>
<text x="255.9" y="21.6">VDD</text>
<text x="314" y="23">CN1</text>
<text x="63.5" y="24.8">U1</text>
<text x="102.3" y="29.3">R2</text>
<text x="114.7" y="29.3">0</text>
<text x="125.6" y="27.2">SMD0603B025TF</text>
<text x="160.9" y="24.8">U2</text>
<text x="213.8" y="25.5">D2</text>
<text x="245.2" y="25.8">JP3</text>
<text x="51.2" y="34.6">CT1</text>
<text x="133" y="34.3">F1</text>
<text x="146.4" y="34.6">CB2</text>
<text x="202.8" y="34.6">CB3</text>
<text x="29.3" y="39.9">DC_JACK</text>
<text x="49.4" y="39.9">10uF</text>
<text x="98.8" y="41.7">10uF</text>
<text x="100.5" y="36.4">CT2</text>
<text x="119.7" y="36.4">5V</text>
<text x="146.4" y="39.9">1uF</text>
<text x="192.3" y="41.7">51k</text>
<text x="192.3" y="38.2">R1</text>
<text x="202.8" y="39.9">1uF</text>
<text x="209.9" y="36.4">DFLS130L</text>
<text x="227.5" y="39.9">R24</text>
<text x="238.1" y="38.2">R13</text>
<text x="254" y="38.2">0</text>
<text x="67" y="46.6">AMS1117-5.0</text>
<text x="162.6" y="46.6">RT9080N-08GJ5</text>
<text x="227.5" y="43.5">1k</text>
<text x="368.7" y="45.2">22</text>
<text x="44.1" y="53.7">GND</text>
<text x="93.5" y="53.7">GND</text>
<text x="142.8" y="53.7">GND</text>
<text x="199.3" y="53.7">GND</text>
<text x="230" y="53">LED1</text>
<text x="368.7" y="48.7">22</text>
<text x="19.4" y="57.2">GND</text>
<text x="192.3" y="59.3">15k</text>
<text x="192.3" y="55.8">R14</text>
<text x="230" y="59">RED</text>
<text x="371.1" y="55.3">VBUS</text>
<text x="57.4" y="71.1">VIN</text>
<text x="70.6" y="66.4">TP1</text>
<text x="88.9" y="71.1">GND</text>
<text x="316.8" y="69.6">USB micro-B</text>
<text x="186.9" y="73.1">GND</text>
<text x="335.1" y="76.6">GND</text>
<text x="222.2" y="78.4">GND</text>
<text x="51.8" y="101">3V3</text>
<text x="76.5" y="101">3V3</text>
<text x="132.4" y="97.4">VDD</text>
<text x="61.7" y="104.1">CN3</text>
<text x="227.5" y="105.2">JP8</text>
<text x="128.1" y="115.4">B2</text>
<text x="282.9" y="118.6">3V3</text>
<text x="314.6" y="116.8">3V3</text>
<text x="146.4" y="122.8">R19</text>
<text x="162.3" y="122.8">0</text>
<text x="146.4" y="129.9">R21</text>
<text x="160.5" y="129.9">0</text>
<text x="165.5" y="129.9">(NC) PC13</text>
<text x="285.8" y="131.6">CB5</text>
<text x="319.3" y="128.1">R11</text>
<text x="319.3" y="131.6">10k</text>
<text x="327.6" y="131.6">(NC)</text>
<text x="352.8" y="136.9">U4</text>
<text x="364" y="132.7">3V3</text>
<text x="137.6" y="140.5">R23</text>
<text x="285.8" y="138.7">100nF</text>
<text x="377.5" y="140.5">R12</text>
<text x="393.3" y="140.5">10k</text>
<text x="401.7" y="140.5">(NC)</text>
<text x="63.9" y="147.2">10X2P</text>
<text x="135.8" y="147.5">100k</text>
<text x="75.8" y="154.2">GND</text>
<text x="230.4" y="154.6">CON3*6</text>
<text x="282.2" y="150.7">GND</text>
<text x="132.3" y="157.8">GND</text>
<text x="335.5" y="157.8">EN25QH128A</text>
<text x="313.9" y="164.8">GND</text>
<text x="27.1" y="190.9">3V3</text>
<text x="117.1" y="190.9">3V3</text>
<text x="37" y="194.1">CN2</text>
<text x="51.7" y="194.4">E5V</text>
<text x="148.2" y="194.8">LED2</text>
<text x="158.7" y="195.1">RED</text>
<text x="121.7" y="198.7">R26</text>
<text x="137.6" y="198.7">1k</text>
<text x="315.4" y="203.6">T1</text>
<text x="343.6" y="203.6">T2</text>
<text x="70.6" y="205.7">R4</text>
<text x="82.9" y="205.7">470</text>
<text x="147.5" y="208.9">LED3</text>
<text x="158.7" y="209.3">YELLOW</text>
<text x="210.6" y="206.8">3V3</text>
<text x="234.6" y="206.4">J8</text>
<text x="121.7" y="212.8">R27</text>
<text x="137.6" y="212.8">1k</text>
<text x="37.7" y="219.5">CON10A</text>
<text x="77.6" y="221.6">R9</text>
<text x="26.4" y="226.5">GND</text>
<text x="56.4" y="226.9">470</text>
<text x="56.4" y="223.4">R10</text>
<text x="77.6" y="225.1">470</text>
<text x="121.7" y="226.9">R28</text>
<text x="137.6" y="226.9">1k</text>
<text x="148.2" y="223">LED4</text>
<text x="158.7" y="223.4">GREEN</text>
<text x="235.3" y="228">Header 4</text>
<text x="315.7" y="224.8">GND</text>
<text x="343.9" y="224.8">GND</text>
</g>
<g font-size="3.2" fill="#00f">
<text x="342.2" y="45.2">USB_P R20</text>
<text x="377.5" y="45.2">USB_DP</text>
<text x="342.2" y="48.7">USB_M R22</text>
<text x="377.5" y="48.7">USB_DM</text>
<text x="26.5" y="112.2">PB4</text>
<text x="40.6" y="112.2">JTRST</text>
<text x="209.9" y="108.7">SPIM_SCK</text>
<text x="217" y="112.2">PB1</text>
<text x="248.7" y="108.7">PB1_E</text>
<text x="26.5" y="119.3">PA13</text>
<text x="26.5" y="115.8">PA15</text>
<text x="40.6" y="119.3">JTMS</text>
<text x="40.6" y="115.8">JDI</text>
<text x="209.9" y="115.8">SPIM_NSS</text>
<text x="217" y="119.3">PA8</text>
<text x="248.7" y="115.8">PA8_E</text>
<text x="26.5" y="122.8">PA14</text>
<text x="40.6" y="122.8">JTCK</text>
<text x="172.9" y="122.8">PA0</text>
<text x="209.9" y="122.8">SPIM_IO0</text>
<text x="248.7" y="122.8">PB10_E</text>
<text x="26.5" y="129.9">PB3</text>
<text x="40.6" y="129.9">JDO</text>
<text x="209.9" y="129.9">SPIM_IO1</text>
<text x="217" y="126.4">PB10</text>
<text x="248.7" y="129.9">PB11_E</text>
<text x="40.6" y="133.4">NRST</text>
<text x="209.9" y="136.9">SPIM_IO2</text>
<text x="217" y="133.4">PB11</text>
<text x="248.7" y="136.9">PB7_E</text>
<text x="209.9" y="144">SPIM_IO3</text>
<text x="217" y="140.5">PB7</text>
<text x="248.7" y="144">PB6_E</text>
<text x="301.6" y="144">SPIM_IO1</text>
<text x="301.6" y="140.5">SPIM_NSS</text>
<text x="366.9" y="144">SPIM_IO3</text>
<text x="217" y="147.5">PB6</text>
<text x="301.6" y="147.5">SPIM_IO2</text>
<text x="366.9" y="147.5">SPIM_SCK</text>
<text x="366.9" y="151.1">SPIM_IO0</text>
<text x="8.8" y="202.2">PA13</text>
<text x="22.9" y="202.2">SWDIO</text>
<text x="54.7" y="202.2">BOOT0</text>
<text x="172.9" y="198.7">PD13</text>
<text x="8.8" y="205.7">PA14</text>
<text x="8.8" y="209.3">NRST</text>
<text x="22.9" y="205.7">SWCLK</text>
<text x="54.7" y="205.7">SWO</text>
<text x="54.7" y="209.3">ATLK_TX</text>
<text x="95.2" y="205.7">PB3</text>
<text x="54.7" y="212.8">ATLK_RX</text>
<text x="172.9" y="212.8">PD14</text>
<text x="213.4" y="214.6">USART1_TX</text>
<text x="213.4" y="218.1">USART1_RX</text>
<text x="213.4" y="221.6">GND</text>
<text x="172.9" y="226.9">PD15</text>
<text x="77.6" y="228.7">USART1_RX</text>
<text x="77.6" y="235.7">USART1_TX</text>
</g>
<g font-size="2.2">
<text x="218.7" y="17.2">JP3 for MCU current measurement</text>
<text x="218.7" y="13.7">Default:R13 ON</text>
<text x="358.1" y="38.1">Close to slot</text>
<text x="68.8" y="75.4">For Test</text>
</g>
<g font-size="2.2" fill="#a00000">
<text x="16.9" y="24.7">GND</text>
<text x="27.9" y="24.7">VCC</text>
<text x="228.6" y="50" transform="rotate(-90 228.6 50)">+</text>
<text x="145.7" y="197.6">+</text>
<text x="145.7" y="211.7">+</text>
<text x="145.7" y="225.8">+</text>
</g>
<g font-size="1.9" fill="#a00000">
<text x="323.4" y="30.5">Chassis</text>
<text x="323.4" y="34">Chassis</text>
<text x="324.2" y="40.7">GND</text>
<text x="325.9" y="47.8">D+</text>
<text x="326.5" y="44.2">ID</text>
<text x="326.4" y="51.3">D-</text>
<text x="323.2" y="54.8">VBUS</text>
<text x="323.4" y="61.9">Chassis</text>
<text x="323.4" y="65.4">Chassis</text>
</g>
</svg>
